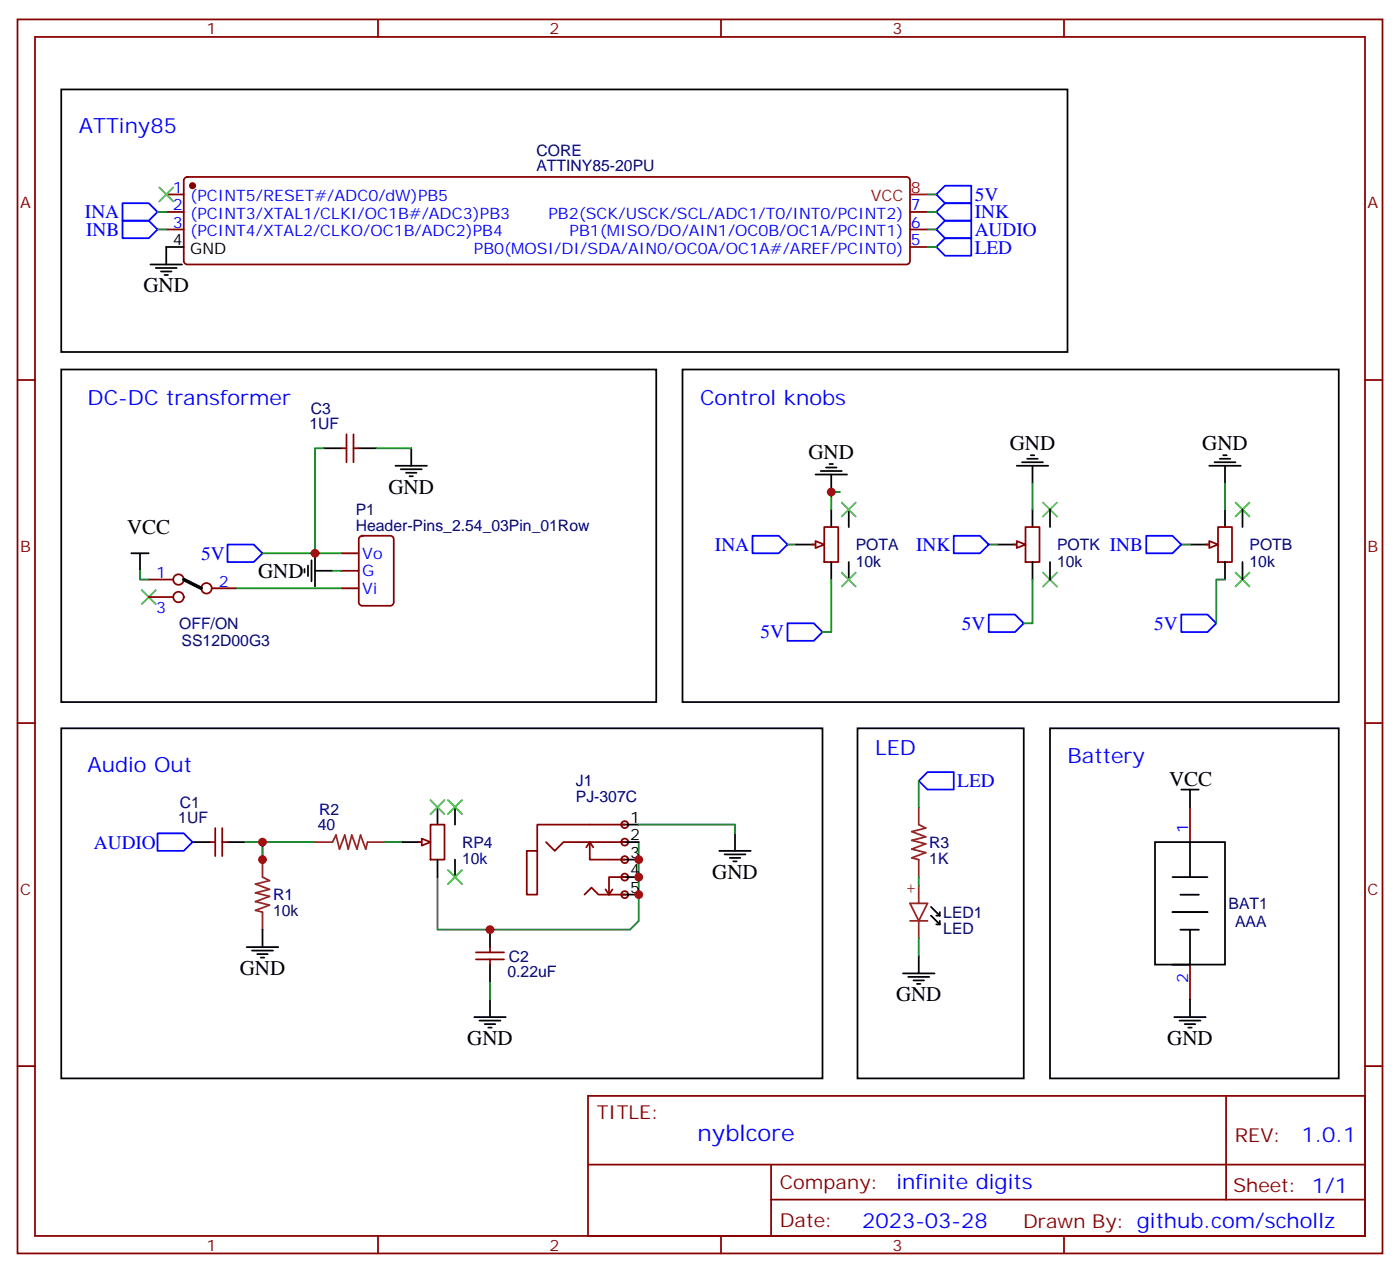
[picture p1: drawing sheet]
<svg xmlns="http://www.w3.org/2000/svg" width="282mm" height="256mm" viewBox="0 0 282 256" stroke-linecap="round" stroke-linejoin="round" font-family="sans-serif">
<g fill="none" stroke="#870000" stroke-width=".35">
<path d="M3.5 3.9h275.2v248.7h-275.2zM7.1 7.4h268.1v241.7h-268.1zM76.2 3.9v3.5M145.3 3.9v3.5M214.5 3.9v3.5M33.5 39.2h3.5M37.3 35.9l.4-.2h145a.71 .71 0 0 1 .7 .7v16.2a.76 .76 0 0 1-.7 .7h-145a.76 .76 0 0 1-.7-.7v-16.2zM33.5 42.7h3.5M33.5 46.2h3.5M183.4 42.7h3.6M183.4 46.2h3.6M183.4 49.8h3.6"/>
<path d="M3.5 76.6h3.6M275.2 76.6h3.5M30 116.8h4.9M42.7 118.6h4.9M68.8 118.6h3.5M68.8 111.5h3.5M68.8 115h3.5M72.6 108.2l.4-.2h5.7a.71 .71 0 0 1 .7 .7v12.7a.76 .76 0 0 1-.7 .7h-5.7a.76 .76 0 0 1-.7-.7v-12.7zM163.7 109.7h1.8M166.2 106.2h2.8v7.1h-2.8zM30 120.3h4.9M3.5 145.7h3.6"/>
<path d="M275.2 145.7h3.5M42.3 169.7h1.1M43.4 166.9v5.6M44.8 166.9v5.6M44.8 169.7h1.1M239.9 162.7v7M96 191.9h5.6M96 193.4h5.6M98.8 190.9v1M98.8 193.4v1M239.9 194.4v7.1M3.5 214.9h3.6"/>
<path d="M275.2 214.9h3.5M118.5 220.9h156.7v28.2h-156.7zM118.6 234.7h156.4M155.4 234.7v14.1M247.2 220.9v20.9M76.2 249.1v3.5M145.3 249.1v3.5M155.4 241.8h119.6M214.5 249.1v3.5"/>
<circle cx="36" cy="116.8" r="1.06"/>
<circle cx="41.6" cy="118.6" r="1.06"/>
<circle cx="36" cy="120.3" r="1.06"/>
</g>
<circle cx="38.8" cy="37.4" r=".53" fill="#870000" stroke="#870000" stroke-width=".35"/>
<g fill="none" stroke="#000" stroke-width=".35">
<path d="M30.3 53.3h6.4M31.4 54h4.2M32.5 54.7h2.1M33.2 55.4h.7M37 49.8h-3.5v3.5M164.4 95.6h6.3M165.5 94.9h4.2M166.5 94.2h2.1M167.2 93.5h.7M167.6 95.6v3.6M26.5 111.5h3.5M28.2 111.5v3.5"/>
<path d="M160.5 109.7h3.5M167.6 102.7v3.5M167.6 113.3v3.5M238.1 159.1h3.6M239.9 159.1v3.6M38.8 169.7h3.5M45.9 169.7h3.5M145 171.5h6.3M146 172.2h4.3M147.1 172.9h2.1M147.8 173.6h.7M148.2 168v3.5"/>
<path d="M232.8 169.7h14.1v24.7h-14.1zM236.4 176.8h7M239.9 169.7v7.1M49.7 190.9h6.4M50.8 191.6h4.2M51.9 192.3h2.1M52.6 193h.7M52.9 187.4v3.5M98.8 187.4v3.5M98.8 194.4v3.5M182 196.2h6.4M183.1 196.9h4.2"/>
<path d="M184.1 197.6h2.2M184.9 198.3h.7M185.2 192.7v3.5M187.7 184.5l1.7 1.8M187.7 182.8l1.7 1.7M188.7 186.3h.7M188.7 184.5h.7M189.4 183.8v.7M189.4 185.6v.7M236.4 183.8h7M237.9 180.3h3.8M237.9 187.4h3.8"/>
<path d="M239.9 187.4v7h-3.5M95.6 205h6.4M96.7 205.7h4.2M97.7 206.4h2.1M98.4 207.1h.7M98.8 201.5v3.5M236.7 205h6.4M237.8 205.7h4.2M238.8 206.4h2.1M239.5 207.1h.7M239.9 201.5v3.5"/>
</g>
<path d="M183.4 39.2h3.6" fill="none" stroke="#f00" stroke-width=".35"/>
<path d="M52.9 173.2v3.6l1.4 .7-2.8 .7 2.8 1-2.8 .8 2.8 .7-2.8 1 2.8 .7-2.8 1.1 1.4 .3v3.6M63.5 169.7h3.5l.7-1.4 .7 2.8 1.1-2.8 .7 2.8 .7-2.8 1.1 2.8 .7-2.8 1 2.8 .4-1.4h3.5M185.2 162.7v3.5l1.4 .7-2.8 .7 2.8 1.1-2.8 .7 2.8 .7-2.8 1 2.8 .7-2.8 1.1 1.4 .3v3.6M185.2 178.5v3.6M183.4 182.1h3.6l-1.8 3.5zM183.4 185.6h3.6M185.2 185.6v3.5" fill="none" stroke="#8c2424" stroke-width=".35"/>
<path d="M32.1 37.8l2.8 2.8M34.9 37.8l-2.8 2.8M28.6 118.9l2.8 2.8M31.4 118.9l-2.8 2.8" fill="none" stroke="#3c3" stroke-width=".35"/>
<path d="M37 116.8l3.6 1.8" fill="none" stroke="#000" stroke-width=".71"/>
<path d="M28.2 115v1.8h1.8M47.6 118.6h21.2M158.7 109.7h1.8M49.4 169.7h14.1M52.9 169.7v3.5M128.8 169.7v15.9l-1.8 1.8h-38.8v-10.6M185.2 176.8v1.7M185.2 189.1v3.6" fill="none" stroke="#008700" stroke-width=".35"/>
<path d="M24.7 41h5.3l1.7 1.7-1.7 1.8h-5.3zM151.7 108h5.3l1.7 1.7-1.7 1.8h-5.3zM158.7 125.6h5.3l1.8 1.8-1.8 1.8h-5.3z" fill="none" stroke="#00f" stroke-width=".35"/>
<path d="M164.4 109l1.8 .7-1.8 .8z" fill="#f0f0f0" stroke="#870000" stroke-width=".35"/>
<path d="M171.1 102.7v3.5M171.1 113.3v3.5M201.1 109.7h3.5M208.1 102.7v3.5M208.1 113.3v3.5" fill="none" stroke="#000" stroke-width=".35"/>
<path d="M169.7 115.4l2.8 2.8M169.7 101.3l2.8 2.8M172.5 115.4l-2.8 2.8M172.5 101.3l-2.8 2.8M210.3 101.3l2.8 2.8M210.3 115.4l2.8 2.8M213.1 101.3l-2.8 2.8M213.1 115.4l-2.8 2.8" fill="none" stroke="#3c3" stroke-width=".35"/>
<path d="M204.3 109.7h1.7M206.7 106.2h2.8v7.1h-2.8z" fill="none" stroke="#870000" stroke-width=".35"/>
<path d="M205 109l1.7 .7-1.7 .8z" fill="#f0f0f0" stroke="#870000" stroke-width=".35"/>
<path d="M211.7 102.7v3.5M211.7 113.3v3.5M239.9 109.7h3.5M246.9 102.7v3.5M246.9 113.3v3.5" fill="none" stroke="#000" stroke-width=".35"/>
<path d="M199.3 109.7h1.8" fill="none" stroke="#008700" stroke-width=".35"/>
<path d="M192.3 108h5.3l1.7 1.7-1.7 1.8h-5.3z" fill="none" stroke="#00f" stroke-width=".35"/>
<path d="M249.1 101.3l2.8 2.8M249.1 115.4l2.8 2.8M251.9 101.3l-2.8 2.8M251.9 115.4l-2.8 2.8" fill="none" stroke="#3c3" stroke-width=".35"/>
<path d="M243.1 109.7h1.7M245.5 106.2h2.9v7.1h-2.9z" fill="none" stroke="#870000" stroke-width=".35"/>
<path d="M243.8 109l1.7 .7-1.7 .8z" fill="#f0f0f0" stroke="#870000" stroke-width=".35"/>
<path d="M137.6 74.5h132.3v67h-132.3zM250.5 102.7v3.5M250.5 113.3v3.5M81.1 169.7h3.6M88.2 162.7v3.5M88.2 173.2v3.6" fill="none" stroke="#000" stroke-width=".35"/>
<path d="M187 46.2h1.7M187 49.8h1.7M238.1 109.7h1.8M185.2 157.4v5.3M77.6 169.7h3.5" fill="none" stroke="#008700" stroke-width=".35"/>
<path d="M24.7 44.5h5.3l1.7 1.7-1.7 1.8h-5.3zM188.7 46.2l1.8-1.7h5.3v3.5h-5.3zM190.5 48h5.3v3.5h-5.3l-1.8-1.7zM231.1 108h5.3l1.7 1.7-1.7 1.8h-5.3zM185.2 157.4l1.8-1.8h5.3v3.5h-5.3zM31.7 168h5.3l1.8 1.7-1.8 1.8h-5.3z" fill="none" stroke="#00f" stroke-width=".35"/>
<path d="M84.3 169.7h1.8M86.8 166.2h2.8v7h-2.8z" fill="none" stroke="#870000" stroke-width=".35"/>
<path d="M85 169l1.8 .7-1.8 .7z" fill="#f0f0f0" stroke="#870000" stroke-width=".35"/>
<path d="M91.7 162.7v3.5M91.7 173.2v3.6" fill="none" stroke="#000" stroke-width=".35"/>
<path d="M98.8 197.9v3.6" fill="none" stroke="#008700" stroke-width=".35"/>
<g fill="#f0f0f0" stroke="#870000" stroke-width=".35">
<circle cx="125.9" cy="180.3" r=".71"/>
<circle cx="125.9" cy="176.8" r=".71"/>
<circle cx="125.9" cy="173.2" r=".71"/>
<circle cx="125.9" cy="169.7" r=".71"/>
<circle cx="125.9" cy="166.2" r=".71"/>
</g>
<g fill="none" stroke="#000" stroke-width=".35">
<path d="M12.3 18h202.9v52.9h-202.9zM12.3 74.5h120v67h-120zM65.3 90.3h3.5M72.3 90.3h3.5M79.7 93.9h6.4M80.8 94.6h4.2M81.8 95.3h2.2M82.5 96h.8M82.9 90.3v3.6M205 93.9h6.3M206 93.2h4.3M207.1 92.5h2.1"/>
<path d="M207.8 91.8h.7M208.1 93.9v3.5M243.8 93.9h6.3M244.8 93.2h4.3M245.9 92.5h2.1M246.6 91.8h.7M246.9 93.9v3.5M61.4 114.7v.7M62.1 114v2.1M62.8 112.9v4.3M63.5 115h3.5M63.5 111.9v6.3"/>
<path d="M12.3 146.8h153.5v70.5h-153.5zM172.9 146.8h33.5v70.5h-33.5zM211.7 146.8h58.2v70.5h-58.2zM125.2 166.2h3.6M125.2 169.7h3.6M125.2 173.2h3.6M125.2 176.8h3.6M125.2 180.3h3.6"/>
</g>
<g fill="none" stroke="#870000" stroke-width=".35">
<path d="M68.8 90.3h1M69.8 87.5v5.7M71.3 87.5v5.7M71.3 90.3h1M110.1 169.7l1.7 1.8 1.8-1.8h12.3M118.9 169.7v3.5h7M118.9 169.7l-.7 1.1M118.9 169.7l.7 1.1M122.1 179.2l.7 1.1M123.5 179.2l-.7 1.1M125.9 176.8h-3.1v3.5M125.9 166.2h-17.6v5.3h-2.1v8.8h2.1v-8.8"/>
<path d="M117.8 180.3l1.4-1.4 1.4 1.4h5.3"/>
</g>
<g fill="none" stroke="#008700" stroke-width=".35">
<path d="M187 39.2h1.7M31.7 42.7h1.8M31.7 46.2h1.8M187 42.7h1.7M65.3 90.3h-1.8v21.2M75.8 90.3h7.1M169.3 99.2h-1.7v3.5M208.1 97.4v5.3M246.9 97.4v5.3M52.9 111.5h15.9M67 115h1.8M167.6 116.8v10.6h-1.8"/>
<path d="M208.1 116.8v8.8h-1.7M246.9 116.8h-1.7v8.8M128.8 166.2h19.4v1.8"/>
</g>
<path d="M188.7 39.2l1.8-1.8h5.3v3.6h-5.3zM188.7 42.7l1.8-1.7h5.3v3.5h-5.3zM45.9 109.7h5.3l1.7 1.8-1.7 1.8h-5.3zM199.3 123.9h5.3l1.8 1.7-1.8 1.8h-5.3zM238.1 123.9h5.3l1.8 1.7-1.8 1.8h-5.3z" fill="none" stroke="#00f" stroke-width=".35"/>
<path d="M86.8 161.3l2.8 2.8M89.6 161.3l-2.8 2.8M90.3 175.4l2.8 2.8M90.3 161.3l2.8 2.8M93.1 175.4l-2.8 2.8M93.1 161.3l-2.8 2.8" fill="none" stroke="#3c3" stroke-width=".35"/>
<g fill="#c00">
<circle cx="52.9" cy="169.7" r=".88"/>
<circle cx="52.9" cy="173.2" r=".88"/>
<circle cx="63.5" cy="111.5" r=".88"/>
<circle cx="128.8" cy="180.3" r=".88"/>
<circle cx="128.8" cy="176.8" r=".88"/>
<circle cx="128.8" cy="173.2" r=".88"/>
<circle cx="98.8" cy="187.4" r=".88"/>
<circle cx="167.6" cy="99.2" r=".88"/>
</g>
<text font-size="4.6" fill="#00f" x="140.6" y="229.9">nyblcore</text>
<g font-size="4.2" fill="#00f">
<text x="15.9" y="26.8">ATTiny85</text>
<text x="17.6" y="81.5">DC-DC transformer</text>
<text x="141.1" y="81.5">Control knobs</text>
<text x="17.6" y="155.6">Audio Out</text>
<text x="176.4" y="152.1">LED</text>
<text x="215.2" y="153.8">Battery</text>
<text x="262.3" y="230.1">1.0.1</text>
<text x="180.7" y="239.7">infinite digits</text>
<text x="173.8" y="247.5">2023-03-28</text>
</g>
<g font-size="4.2">
<text x="28.9" y="58.9">GND</text>
<text x="163" y="92.4">GND</text>
<text x="203.6" y="90.7">GND</text>
<text x="242.4" y="90.7">GND</text>
<text x="78.3" y="99.5">GND</text>
<text x="25.6" y="107.7">VCC</text>
<text x="52" y="116.5">GND</text>
<text x="235.7" y="158.4">VCC</text>
<text x="143.6" y="177.1">GND</text>
<text x="48.3" y="196.5">GND</text>
<text x="180.6" y="201.8">GND</text>
<text x="94.2" y="210.6">GND</text>
<text x="235.3" y="210.6">GND</text>
</g>
<g font-size="3.9" fill="#00f">
<text x="196.5" y="40.5">5V</text>
<text x="17.1" y="44">INA</text>
<text x="17.4" y="47.6">INB</text>
<text x="196.5" y="47.6">AUDIO</text>
<text x="196.5" y="44">INK</text>
<text x="196.5" y="51.1">LED</text>
<text x="40.6" y="112.8">5V</text>
<text x="144.1" y="111">INA</text>
<text x="184.7" y="111">INK</text>
<text x="223.7" y="111">INB</text>
<text x="153.3" y="128.7">5V</text>
<text x="193.9" y="126.9">5V</text>
<text x="232.7" y="126.9">5V</text>
<text x="193" y="158.7">LED</text>
<text x="18.9" y="171">AUDIO</text>
</g>
<g font-size="3.9" fill="#800">
<text x="120.3" y="225.5">TITLE:</text>
<text x="248.9" y="230.1">REV:</text>
<text x="157.2" y="239.7">Company:</text>
<text x="248.6" y="240.3">Sheet: 1/1</text>
<text x="157.2" y="247.3">Date:</text>
<text x="206.2" y="247.4">Drawn By: github.com/schollz</text>
</g>
<g font-size="3.2" fill="#800">
<text x="41.6" y="6.9">1</text>
<text x="110.8" y="6.9">2</text>
<text x="179.9" y="6.9">3</text>
<text x="4.1" y="42">A</text>
<text x="275.7" y="42">A</text>
<text x="4.1" y="111.2">B</text>
<text x="275.7" y="111.2">B</text>
<text x="4.1" y="180.3">C</text>
<text x="275.7" y="180.3">C</text>
<text x="41.6" y="252.1">1</text>
<text x="110.8" y="252.1">2</text>
<text x="179.9" y="252.1">3</text>
</g>
<g font-size="3.2" fill="#000080">
<text x="108.1" y="34.5">ATTINY85-20PU</text>
<text x="108.1" y="31.4">CORE</text>
<text x="62.7" y="83.4">C3</text>
<text x="62.4" y="86.5">1UF</text>
<text x="71.7" y="106.9">Header-Pins_2.54_03Pin_01Row</text>
<text x="71.7" y="103.7">P1</text>
<text x="172.5" y="110.9">POTA</text>
<text x="213.1" y="110.9">POTK</text>
<text x="251.9" y="110.9">POTB</text>
<text x="172.5" y="114.2">10k</text>
<text x="213.1" y="114.2">10k</text>
<text x="251.9" y="114.2">10k</text>
<text x="36.1" y="126.8">OFF/ON</text>
<text x="36.6" y="130.3">SS12D00G3</text>
<text x="116.1" y="161.7">PJ-307C</text>
<text x="116.1" y="158.3">J1</text>
<text x="35.9" y="165.8">1UF</text>
<text x="36.2" y="162.8">C1</text>
<text x="64.1" y="167.3">40</text>
<text x="64.4" y="164.2">R2</text>
<text x="93.1" y="170.9">RP4</text>
<text x="187.3" y="170.9">R3</text>
<text x="93.1" y="174.2">10k</text>
<text x="187.3" y="174">1K</text>
<text x="55" y="184.7">10k</text>
<text x="55" y="181.4">R1</text>
<text x="190.1" y="185">LED1</text>
<text x="247.6" y="183.1">BAT1</text>
<text x="190.1" y="188.2">LED</text>
<text x="249" y="186.7">AAA</text>
<text x="102.3" y="196.9">0.22uF</text>
<text x="102.6" y="193.9">C2</text>
</g>
<g font-size="3.2" fill="#00f">
<text x="34.8" y="38.8">1</text>
<text x="38.3" y="40.6">(PCINT5/RESET#/ADC0/dW)PB5</text>
<text x="34.8" y="42.4">2</text>
<text x="34.8" y="45.9">3</text>
<text x="38.3" y="44.1">(PCINT3/XTAL1/CLKI/OC1B#/ADC3)PB3</text>
<text x="38.3" y="47.7">(PCINT4/XTAL2/CLKO/OC1B/ADC2)PB4</text>
<text x="110.6" y="44.1">PB2(SCK/USCK/SCL/ADC1/T0/INT0/PCINT2)</text>
<text x="114.8" y="47.7">PB1(MISO/DO/AIN1/OC0B/OC1A/PCINT1)</text>
<text x="183.6" y="45.9">6</text>
<text x="183.6" y="42.4">7</text>
<text x="95.5" y="51.2">PB0(MOSI/DI/SDA/AIN0/OC0A/OC1A#/AREF/PCINT0)</text>
<text x="183.6" y="49.4">5</text>
<text x="73" y="112.6">Vo</text>
<text x="31.5" y="116.5">1</text>
<text x="44.1" y="118.2">2</text>
<text x="73" y="116.1">G</text>
<text x="73" y="119.6">Vi</text>
<text x="31.5" y="123.5">3</text>
<text x="239.5" y="168" transform="rotate(-90 239.5 168)">1</text>
<text x="239.5" y="198.2" transform="rotate(-90 239.5 198.2)">2</text>
</g>
<g font-size="3.2" fill="#f00">
<text x="175.5" y="40.6">VCC</text>
<text x="183.6" y="38.8">8</text>
</g>
<g font-size="3.2">
<text x="34.8" y="49.4">4</text>
<text x="38.3" y="51.2">GND</text>
<text x="127" y="165.8">1</text>
<text x="127" y="169.4">2</text>
<text x="127" y="172.9">3</text>
<text x="127" y="176.4">4</text>
<text x="127" y="180">5</text>
</g>
<text font-size="3.2" fill="#8d2323" x="184.5" y="180.4" transform="rotate(-90 184.5 180.4)">+</text>
</svg>
